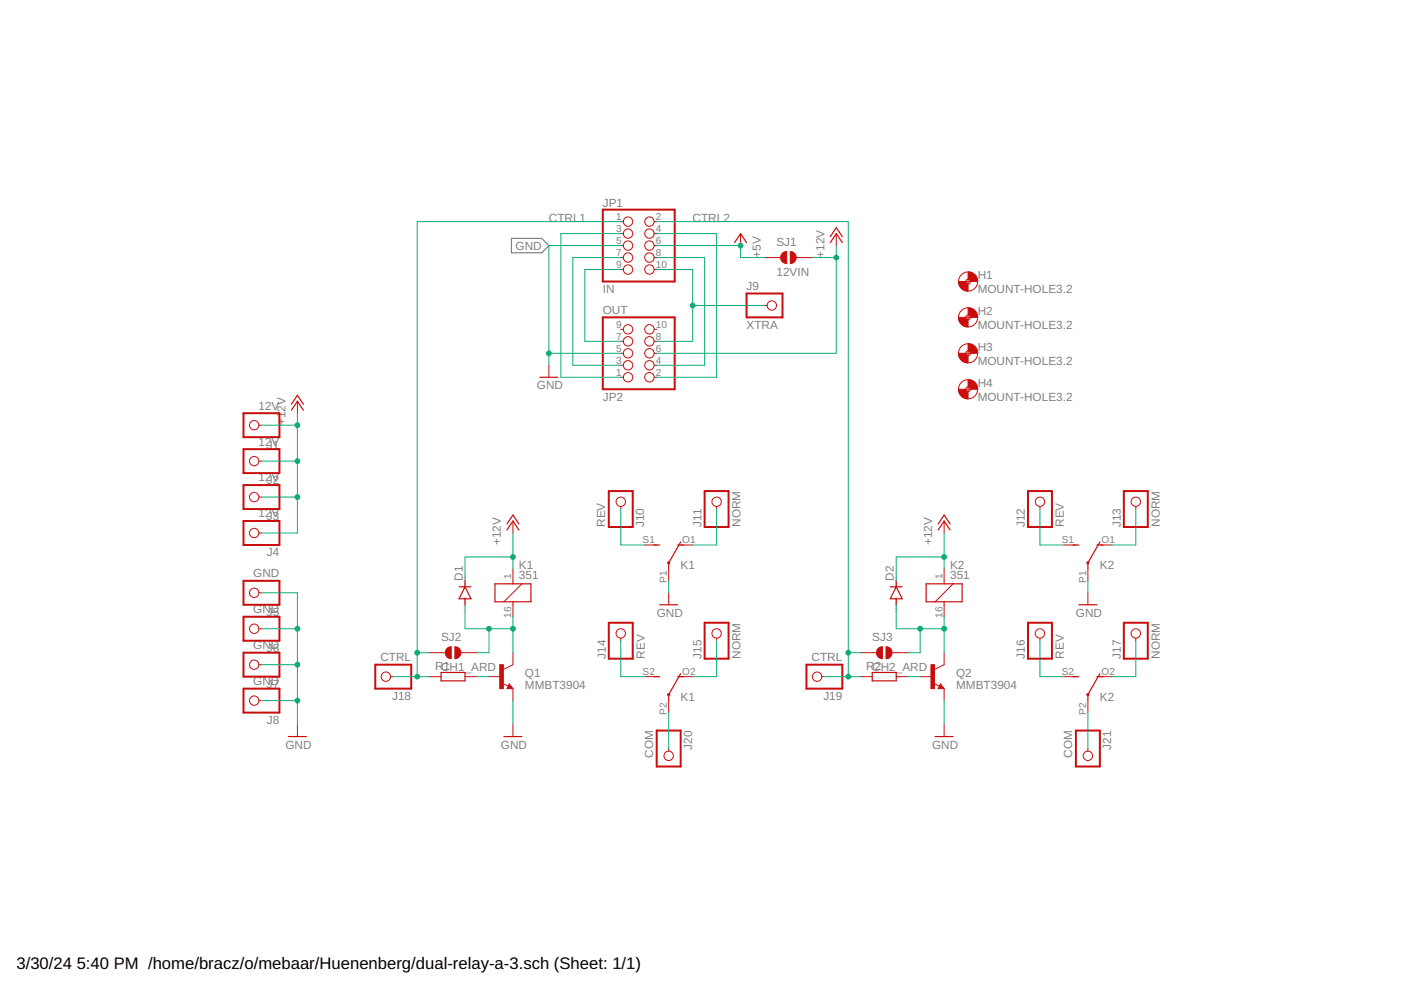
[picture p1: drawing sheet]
<svg xmlns="http://www.w3.org/2000/svg" width="297mm" height="210mm" viewBox="0 0 297 210" stroke-linecap="round" stroke-linejoin="round" font-family="sans-serif">
<path d="M108.4 50.5h6.5l1.5 1.6-1.5 1.5h-6.5z" fill="none" stroke="#808080" stroke-width=".25"/>
<g fill="none" stroke="#c90d0c" stroke-width=".25">
<path d="M155.7 51.4l1.3-1.9 1.3 1.9M176 51.4l1.3-1.9 1.3 1.9M176 50.2l1.3-1.9 1.3 1.9M114.5 80h3.8M61.8 87l1.3-1.9 1.2 1.9M61.8 85.7l1.3-1.9 1.2 1.9M107.5 112.4l1.3-1.9 1.2 1.9M107.5 111.1l1.3-1.9 1.2 1.9M138.6 115.5h1.3M143.7 115.5h1.2M144.3 114.9l-2.5 4.4v1.3M198.9 112.4l1.3-1.9 1.2 1.9"/>
<path d="M198.9 111.1l1.3-1.9 1.2 1.9M227.5 115.5h1.2M232.6 115.5h1.2M233.2 114.9l-2.5 4.4v1.3M97.3 124.4h2.6M98.6 123.1v1.3M98.6 127v1.2M98.6 124.4l1.3 2.6h-2.6zM104.9 123.8h7.7v3.8h-7.7zM139.9 128.2h3.8M188.7 124.4h2.6M190 124.4l1.3 2.6h-2.6z"/>
<path d="M190 123.1v1.3M190 127v1.2M196.4 123.8h7.6v3.8h-7.6zM228.7 128.2h3.9M61.2 156.2h3.8M93.5 142.6h5.1v1.8h-5.1zM106.8 156.2h3.9M108 145.5l.1 .3h-.4l.3-.6 .5 .7h-.8M138.6 143.5h1.3M143.7 143.5h1.2M144.3 142.8l-2.5 4.5v1.2M184.9 142.6h5.1v1.8h-5.1z"/>
<path d="M198.3 156.2h3.8M199.4 145.5l.1 .3h-.3l.2-.6 .5 .7h-.7M227.5 143.5h1.2M232.6 143.5h1.2M233.2 142.8l-2.5 4.5v1.2"/>
</g>
<g fill="none" stroke="#c90d0c" stroke-width=".21">
<path d="M131.6 47h.6M131.6 49.5h.6M131.6 52.1h.6M131.6 54.6h.6M131.6 57.1h.6M138.7 47h.5M138.7 49.5h.5M138.7 52.1h.5M138.7 54.6h.5M138.7 57.1h.5M157 49.5v2.6M162.1 54.6h3.4"/>
<path d="M168.8 54.6h3.5M177.3 49.5v2.6M204.7 59.7h1.1M205.3 59.2v1M116.4 77.4v2.6M131.6 80h.6M131.6 77.4h.6M131.6 74.9h.6M131.6 72.4h.6M131.6 69.8h.6M138.7 80h.5M138.7 77.4h.5"/>
<path d="M138.7 74.9h.5M138.7 72.4h.5M138.7 69.8h.5M162.1 64.8h.5M204.7 74.9h1.1M204.7 67.3h1.1M205.3 66.8v1M205.3 74.4v1M54.9 97.8h.5M54.9 90.1h.5M63.1 85.1v2.5M204.7 82.5h1.1"/>
<path d="M205.3 82v1M54.9 113h.5M54.9 105.4h.5M108.8 110.5v2.5M131.6 107.4v.5M136.7 115.5h2.5M144.3 115.5h2.6M151.9 107.4v.5M200.2 110.5v2.5M220.5 107.4v.5M225.6 115.5h2.5M233.2 115.5h2.5"/>
<path d="M240.8 107.4v.5M54.9 125.7h.5M54.9 133.3h.5M91 138.4h3.4M97.7 138.4h3.4M108.8 120.6v3.2M108.8 127.6v3.2M108.8 138.4v2.5l-2.1 1M110.7 123.8l-3.9 3.8M131.6 135.3v.5M141.8 120.6v2.5M141.8 125.7v2.5"/>
<path d="M151.9 135.3v.5M182.4 138.4h3.4M189.1 138.4h3.5M200.2 120.6v3.2M200.2 127.6v3.2M200.2 138.4v2.5l-2.1 1M202.1 123.8l-3.8 3.8M220.5 135.3v.5M230.7 120.6v2.5M230.7 125.7v2.5M240.8 135.3v.5M54.9 140.9h.5"/>
<path d="M54.9 148.5h.5M63.1 153.6v2.6M82.8 143.5h.6M91 143.5h2.5M98.6 143.5h2.5M103.7 143.5h2.5M106.5 144.9l1.3 .6M108 145l.8 1h-1.3zM108.8 146v2.5M108.8 153.6v2.6M136.7 143.5h2.5M141.8 148.5v2.6"/>
<path d="M141.8 158.7v.6M144.3 143.5h2.6M174.2 143.5h.6M182.4 143.5h2.5M190 143.5h2.6M195.1 143.5h2.5M198 144.9l1.2 .6M199.4 145l.8 1h-1.3zM200.2 146v2.5M200.2 153.6v2.6M225.6 143.5h2.5M230.7 148.5v2.6"/>
<path d="M230.7 158.7v.6M233.2 143.5h2.5"/>
<circle cx="133.2" cy="47" r=".99"/>
<circle cx="133.2" cy="49.5" r=".99"/>
<circle cx="133.2" cy="54.6" r=".99"/>
<circle cx="133.2" cy="57.2" r=".99"/>
<circle cx="133.2" cy="52.1" r=".99"/>
<circle cx="137.7" cy="54.6" r=".99"/>
<circle cx="137.7" cy="49.5" r=".99"/>
<circle cx="137.7" cy="47" r=".99"/>
<circle cx="137.7" cy="52.1" r=".99"/>
<circle cx="137.7" cy="57.2" r=".99"/>
<circle cx="205.3" cy="59.7" r="2.03"/>
<circle cx="205.3" cy="59.7" r=".51"/>
<circle cx="133.2" cy="69.8" r=".99"/>
<circle cx="133.2" cy="80" r=".99"/>
<circle cx="133.2" cy="77.4" r=".99"/>
<circle cx="133.2" cy="74.9" r=".99"/>
<circle cx="133.2" cy="72.4" r=".99"/>
<circle cx="137.7" cy="69.8" r=".99"/>
<circle cx="137.7" cy="72.4" r=".99"/>
<circle cx="137.7" cy="74.9" r=".99"/>
<circle cx="137.7" cy="77.4" r=".99"/>
<circle cx="137.7" cy="80" r=".99"/>
<circle cx="163.6" cy="64.8" r=".99"/>
<circle cx="205.3" cy="74.9" r="2.03"/>
<circle cx="205.3" cy="67.3" r="2.03"/>
<circle cx="205.3" cy="67.3" r=".51"/>
<circle cx="205.3" cy="74.9" r=".51"/>
<circle cx="53.9" cy="97.8" r=".99"/>
<circle cx="53.9" cy="90.1" r=".99"/>
<circle cx="205.3" cy="82.5" r="2.03"/>
<circle cx="205.3" cy="82.5" r=".51"/>
<circle cx="53.9" cy="105.4" r=".99"/>
<circle cx="53.9" cy="113" r=".99"/>
<circle cx="131.6" cy="106.4" r=".99"/>
<circle cx="151.9" cy="106.4" r=".99"/>
<circle cx="220.5" cy="106.4" r=".99"/>
<circle cx="240.8" cy="106.4" r=".99"/>
<circle cx="53.9" cy="133.3" r=".99"/>
<circle cx="53.9" cy="125.7" r=".99"/>
<circle cx="131.6" cy="134.3" r=".99"/>
<circle cx="151.9" cy="134.3" r=".99"/>
<circle cx="220.5" cy="134.3" r=".99"/>
<circle cx="240.8" cy="134.3" r=".99"/>
<circle cx="53.9" cy="140.9" r=".99"/>
<circle cx="53.9" cy="148.5" r=".99"/>
<circle cx="81.8" cy="143.5" r=".99"/>
<circle cx="173.2" cy="143.5" r=".99"/>
<circle cx="141.8" cy="160.3" r=".99"/>
<circle cx="230.7" cy="160.3" r=".99"/>
</g>
<g fill="none" stroke="#c90d0c" stroke-width=".42">
<path d="M127.8 44.4h15.2v15.3h-15.2zM127.8 67.3h15.2v15.2h-15.2zM158.3 62.2h7.6v5.1h-7.6zM51.6 87.6h7.6v5.1h-7.6zM51.6 95.2h7.6v5.1h-7.6zM51.6 110.5h7.6v5h-7.6zM51.6 102.8h7.6v5.1h-7.6zM129.1 104.1h5.1v7.6h-5.1zM149.4 104.1h5.1v7.6h-5.1zM218 104.1h5v7.6h-5zM238.3 104.1h5.1v7.6h-5.1zM51.6 123.1h7.6v5.1h-7.6z"/>
<path d="M51.6 130.8h7.6v5h-7.6zM51.6 138.4h7.6v5.1h-7.6zM129.1 132h5.1v7.7h-5.1zM149.4 132h5.1v7.7h-5.1zM218 132h5v7.7h-5zM238.3 132h5.1v7.7h-5.1zM51.6 146h7.6v5.1h-7.6zM79.6 140.9h7.6v5.1h-7.6zM139.2 154.9h5.1v7.6h-5.1zM171 140.9h7.6v5.1h-7.6zM228.1 154.9h5.1v7.6h-5.1z"/>
<circle cx="141.8" cy="119.3" r=".13"/>
<circle cx="230.7" cy="119.3" r=".13"/>
<circle cx="141.8" cy="147.3" r=".13"/>
<circle cx="230.7" cy="147.3" r=".13"/>
</g>
<g fill="#c90d0c" stroke="#c90d0c" stroke-width=".21">
<path d="M106 140.9h.7v5.1h-.7z"/>
<path d="M197.4 140.9h.7v5.1h-.7z"/>
</g>
<g fill="#c90d0c" stroke="#c90d0c" stroke-width=".21">
<path d="M96.4 137.1a1.27 1.27 0 0 1 1.3 1.3 1.27 1.27 0 0 1-1.3 1.3z" fill-rule="evenodd"/>
<path d="M94.7 137.5l1-.4v2.6a1.27 1.27 0 0 1-1.2-.8 1.27 1.27 0 0 1 .2-1.4z" fill-rule="evenodd"/>
<path d="M187.9 137.1a1.27 1.27 0 0 1 1.2 1.3 1.27 1.27 0 0 1-1.2 1.3z" fill-rule="evenodd"/>
<path d="M186.1 137.5l1-.4v2.6a1.27 1.27 0 0 1-1.2-.8 1.27 1.27 0 0 1 .2-1.4z" fill-rule="evenodd"/>
<path d="M205.3 57.7a2 2 0 0 1 2 2h-1.5l-.1-.3-.4-.2z" fill-rule="evenodd"/>
<path d="M203.2 59.7h1.5l.2 .3 .4 .2v1.5a2.04 2.04 0 0 1-2.1-2z" fill-rule="evenodd"/>
<path d="M205.3 65.3a2 2 0 0 1 2 2h-1.5l-.1-.3-.4-.2z" fill-rule="evenodd"/>
<path d="M203.2 67.3h1.5l.2 .3 .4 .2v1.5a2 2 0 0 1-2.1-2z" fill-rule="evenodd"/>
<path d="M205.3 72.9a2.04 2.04 0 0 1 2 2h-1.5l-.1-.3-.4-.2z" fill-rule="evenodd"/>
<path d="M203.2 74.9h1.5l.3 .4 .3 .1v1.5a2 2 0 0 1-2.1-2z" fill-rule="evenodd"/>
<path d="M205.3 80.5a2.04 2.04 0 0 1 2 2h-1.5l-.1-.3-.4-.2z" fill-rule="evenodd"/>
<path d="M203.2 82.5h1.5l.3 .5h.3v1.6a2 2 0 0 1-2.1-2.1z" fill-rule="evenodd"/>
<path d="M167.6 53.3a1.27 1.27 0 0 1 1.2 1.3 1.27 1.27 0 0 1-1.2 1.3z" fill-rule="evenodd"/>
<path d="M165.8 53.8l.5-.4 .5-.1v2.6a1.27 1.27 0 0 1-1.2-.8 1.27 1.27 0 0 1 .2-1.3z" fill-rule="evenodd"/>
</g>
<g fill="none" stroke="#0dab76" stroke-width=".21">
<path d="M131.6 54.6h-10.1v22.8h10.1M131.6 52.1h-15.2v25.3M131.6 47h-43.1v96.5M131.6 49.5h-12.7v30.5h12.7M131.6 57.1h-7.6v15.3h7.6M139.2 54.6h10.2v22.8h-10.2M139.2 52.1h17.8v2.5h5.1M139.2 47h40.7v96.5M139.2 49.5h12.7v30.5h-12.7M139.2 57.1h7.7v15.3h-7.7M172.3 54.6h5M177.3 52.1v22.8h-38.1"/>
<path d="M116.4 74.9h15.2M146.9 64.8h15.2M55.4 90.1h7.7M55.4 97.8h7.7M63.1 87.6v25.4h-7.7M55.4 105.4h7.7M108.8 113v7.6M108.8 118.1h-10.2v5M131.6 107.9v7.6h5.1M151.9 107.9v7.6h-5M200.2 118.1h-10.2v5M200.2 113v7.6"/>
<path d="M220.5 107.9v7.6h5.1M240.8 107.9v7.6h-5.1M55.4 125.7h7.7v27.9M55.4 133.3h7.7M88.5 138.4h2.5M98.6 128.2v5.1h10.2M103.7 133.3v5.1h-2.6M108.8 130.8v7.6M131.6 135.8v7.7h5.1M141.8 123.1v2.6M151.9 135.8v7.7h-5M179.9 138.4h2.5"/>
<path d="M190 128.2v5.1h10.2M195.1 133.3v5.1h-2.5M200.2 130.8v7.6M220.5 135.8v7.7h5.1M230.7 123.1v2.6M240.8 135.8v7.7h-5.1M55.4 148.5h7.7M55.4 140.9h7.7M83.4 143.5h7.6M101.1 143.5h2.6M108.8 148.5v5.1M141.8 151.1v7.6"/>
<path d="M174.8 143.5h7.6M192.6 143.5h2.5M200.2 148.5v5.1M230.7 151.1v7.6"/>
</g>
<g fill="#0dab76" stroke="#0dab76" stroke-width=".21">
<circle cx="63.1" cy="90.1" r=".51"/>
<circle cx="63.1" cy="97.8" r=".51"/>
<circle cx="63.1" cy="105.4" r=".51"/>
<circle cx="108.8" cy="118.1" r=".51"/>
<circle cx="200.2" cy="118.1" r=".51"/>
<circle cx="177.3" cy="54.6" r=".51"/>
<circle cx="116.4" cy="74.9" r=".51"/>
<circle cx="63.1" cy="148.5" r=".51"/>
<circle cx="63.1" cy="140.9" r=".51"/>
<circle cx="63.1" cy="133.3" r=".51"/>
<circle cx="108.8" cy="133.3" r=".51"/>
<circle cx="103.7" cy="133.3" r=".51"/>
<circle cx="88.5" cy="143.5" r=".51"/>
<circle cx="88.5" cy="138.4" r=".51"/>
<circle cx="200.2" cy="133.3" r=".51"/>
<circle cx="195.1" cy="133.3" r=".51"/>
<circle cx="157" cy="52.1" r=".51"/>
<circle cx="179.9" cy="143.5" r=".51"/>
<circle cx="179.9" cy="138.4" r=".51"/>
<circle cx="146.9" cy="64.8" r=".51"/>
</g>
<g font-size="3.5">
<text x="3.5" y="205.4">3/30/24</text>
<text x="16.3" y="205.4">5:40 PM /home/bracz/o/mebaar/Huenenberg/dual-relay-a-3.sch (Sheet: 1/1)</text>
</g>
<g font-size="2.5" fill="#808080">
<text x="116.4" y="47">CTRL1</text>
<text x="127.8" y="43.8">JP1</text>
<text x="146.9" y="47">CTRL2</text>
<text x="109.3" y="53">GND</text>
<text x="164.6" y="52.1">SJ1</text>
<text x="161.3" y="54.6" transform="rotate(-90 161.3 54.6)">+5V</text>
<text x="164.6" y="58.4">12VIN</text>
<text x="174.8" y="54.6" transform="rotate(-90 174.8 54.6)">+12V</text>
<text x="207.3" y="59.1">H1</text>
<text x="127.8" y="62.2">IN</text>
<text x="158.3" y="61.6">J9</text>
<text x="207.3" y="62.1">MOUNT-HOLE3.2</text>
<text x="127.8" y="66.5">OUT</text>
<text x="158.3" y="69.8">XTRA</text>
<text x="207.3" y="69.8">MOUNT-HOLE3.2</text>
<text x="207.3" y="66.7">H2</text>
<text x="207.3" y="77.4">MOUNT-HOLE3.2</text>
<text x="207.3" y="74.3">H3</text>
<text x="113.8" y="82.5">GND</text>
<text x="207.3" y="81.9">H4</text>
<text x="54.8" y="86.9">12V</text>
<text x="127.8" y="84.9">JP2</text>
<text x="207.3" y="85">MOUNT-HOLE3.2</text>
<text x="54.8" y="94.5">12V</text>
<text x="56.6" y="95.1">J1</text>
<text x="60.5" y="90.2" transform="rotate(-90 60.5 90.2)">+12V</text>
<text x="54.8" y="102.1">12V</text>
<text x="56.6" y="102.7">J2</text>
<text x="54.8" y="109.7">12V</text>
<text x="56.6" y="110.3">J3</text>
<text x="128.3" y="111.7" transform="rotate(-90 128.3 111.7)">REV</text>
<text x="136.6" y="111.7" transform="rotate(-90 136.6 111.7)">J10</text>
<text x="148.8" y="111.7" transform="rotate(-90 148.8 111.7)">J11</text>
<text x="157" y="111.7" transform="rotate(-90 157 111.7)">NORM</text>
<text x="217.3" y="111.7" transform="rotate(-90 217.3 111.7)">J12</text>
<text x="225.6" y="111.7" transform="rotate(-90 225.6 111.7)">REV</text>
<text x="237.6" y="111.7" transform="rotate(-90 237.6 111.7)">J13</text>
<text x="245.9" y="111.7" transform="rotate(-90 245.9 111.7)">NORM</text>
<text x="56.6" y="118">J4</text>
<text x="106.2" y="115.5" transform="rotate(-90 106.2 115.5)">+12V</text>
<text x="197.6" y="115.5" transform="rotate(-90 197.6 115.5)">+12V</text>
<text x="53.7" y="122.4">GND</text>
<text x="98.1" y="123.2" transform="rotate(-90 98.1 123.2)">D1</text>
<text x="110" y="122.8">351</text>
<text x="110" y="120.6">K1</text>
<text x="144.3" y="120.6">K1</text>
<text x="189.5" y="123.2" transform="rotate(-90 189.5 123.2)">D2</text>
<text x="201.4" y="122.8">351</text>
<text x="201.4" y="120.6">K2</text>
<text x="233.2" y="120.6">K2</text>
<text x="53.7" y="130">GND</text>
<text x="56.6" y="130.6">J5</text>
<text x="139.2" y="130.8">GND</text>
<text x="228.1" y="130.8">GND</text>
<text x="53.7" y="137.6">GND</text>
<text x="93.5" y="135.9">SJ2</text>
<text x="184.9" y="135.9">SJ3</text>
<text x="56.6" y="138.3">J6</text>
<text x="80.7" y="140.2">CTRL</text>
<text x="92.3" y="142">RCH1_ARD</text>
<text x="94.1" y="142">1</text>
<text x="111.3" y="143.5">Q1</text>
<text x="128.4" y="139.7" transform="rotate(-90 128.4 139.7)">J14</text>
<text x="136.7" y="139.7" transform="rotate(-90 136.7 139.7)">REV</text>
<text x="148.8" y="139.7" transform="rotate(-90 148.8 139.7)">J15</text>
<text x="157" y="139.7" transform="rotate(-90 157 139.7)">NORM</text>
<text x="172.1" y="140.2">CTRL</text>
<text x="183.7" y="142">RCH2_ARD</text>
<text x="185.5" y="142">2</text>
<text x="202.7" y="143.5">Q2</text>
<text x="217.3" y="139.7" transform="rotate(-90 217.3 139.7)">J16</text>
<text x="225.6" y="139.7" transform="rotate(-90 225.6 139.7)">REV</text>
<text x="237.6" y="139.7" transform="rotate(-90 237.6 139.7)">J17</text>
<text x="245.9" y="139.7" transform="rotate(-90 245.9 139.7)">NORM</text>
<text x="53.7" y="145.2">GND</text>
<text x="56.6" y="145.9">J7</text>
<text x="83.2" y="148.4">J18</text>
<text x="111.3" y="146">MMBT3904</text>
<text x="144.3" y="148.5">K1</text>
<text x="174.6" y="148.4">J19</text>
<text x="202.7" y="146">MMBT3904</text>
<text x="233.2" y="148.5">K2</text>
<text x="56.6" y="153.5">J8</text>
<text x="60.5" y="158.7">GND</text>
<text x="106.2" y="158.7">GND</text>
<text x="138.5" y="160.7" transform="rotate(-90 138.5 160.7)">COM</text>
<text x="146.7" y="158.9" transform="rotate(-90 146.7 158.9)">J20</text>
<text x="197.6" y="158.7">GND</text>
<text x="227.3" y="160.7" transform="rotate(-90 227.3 160.7)">COM</text>
<text x="235.6" y="158.9" transform="rotate(-90 235.6 158.9)">J21</text>
</g>
<g font-size="2.1" fill="#808080">
<text x="130.6" y="46.6">1</text>
<text x="139" y="46.6">2</text>
<text x="130.6" y="49.2">3</text>
<text x="130.6" y="51.7">5</text>
<text x="139" y="49.2">4</text>
<text x="139" y="51.7">6</text>
<text x="130.6" y="54.2">7</text>
<text x="130.6" y="56.8">9</text>
<text x="139" y="54.2">8</text>
<text x="139" y="56.8">10</text>
<text x="130.6" y="69.5">9</text>
<text x="139" y="69.5">10</text>
<text x="130.6" y="77.1">3</text>
<text x="130.6" y="74.6">5</text>
<text x="130.6" y="72">7</text>
<text x="139" y="77.1">4</text>
<text x="139" y="74.6">6</text>
<text x="139" y="72">8</text>
<text x="130.6" y="79.6">1</text>
<text x="139" y="79.6">2</text>
<text x="136.3" y="115.2">S1</text>
<text x="144.7" y="115.2">O1</text>
<text x="225.1" y="115.2">S1</text>
<text x="233.5" y="115.2">O1</text>
<text x="108.4" y="122.8" transform="rotate(-90 108.4 122.8)">1</text>
<text x="141.4" y="123.6" transform="rotate(-90 141.4 123.6)">P1</text>
<text x="199.8" y="122.8" transform="rotate(-90 199.8 122.8)">1</text>
<text x="230.3" y="123.6" transform="rotate(-90 230.3 123.6)">P1</text>
<text x="108.4" y="131" transform="rotate(-90 108.4 131)">16</text>
<text x="199.8" y="131" transform="rotate(-90 199.8 131)">16</text>
<text x="136.3" y="143.1">S2</text>
<text x="144.7" y="143.1">O2</text>
<text x="225.1" y="143.1">S2</text>
<text x="233.5" y="143.1">O2</text>
<text x="141.4" y="151.5" transform="rotate(-90 141.4 151.5)">P2</text>
<text x="230.3" y="151.5" transform="rotate(-90 230.3 151.5)">P2</text>
</g>
<g font-size=".6" fill="#ffba08">
<text x="98.8" y="124.8" transform="rotate(-90 98.8 124.8)">SpiceOrder 2</text>
<text x="190.2" y="124.8" transform="rotate(-90 190.2 124.8)">SpiceOrder 2</text>
<text x="98.8" y="129.9" transform="rotate(-90 98.8 129.9)">SpiceOrder 1</text>
<text x="190.2" y="129.9" transform="rotate(-90 190.2 129.9)">SpiceOrder 1</text>
</g>
</svg>
